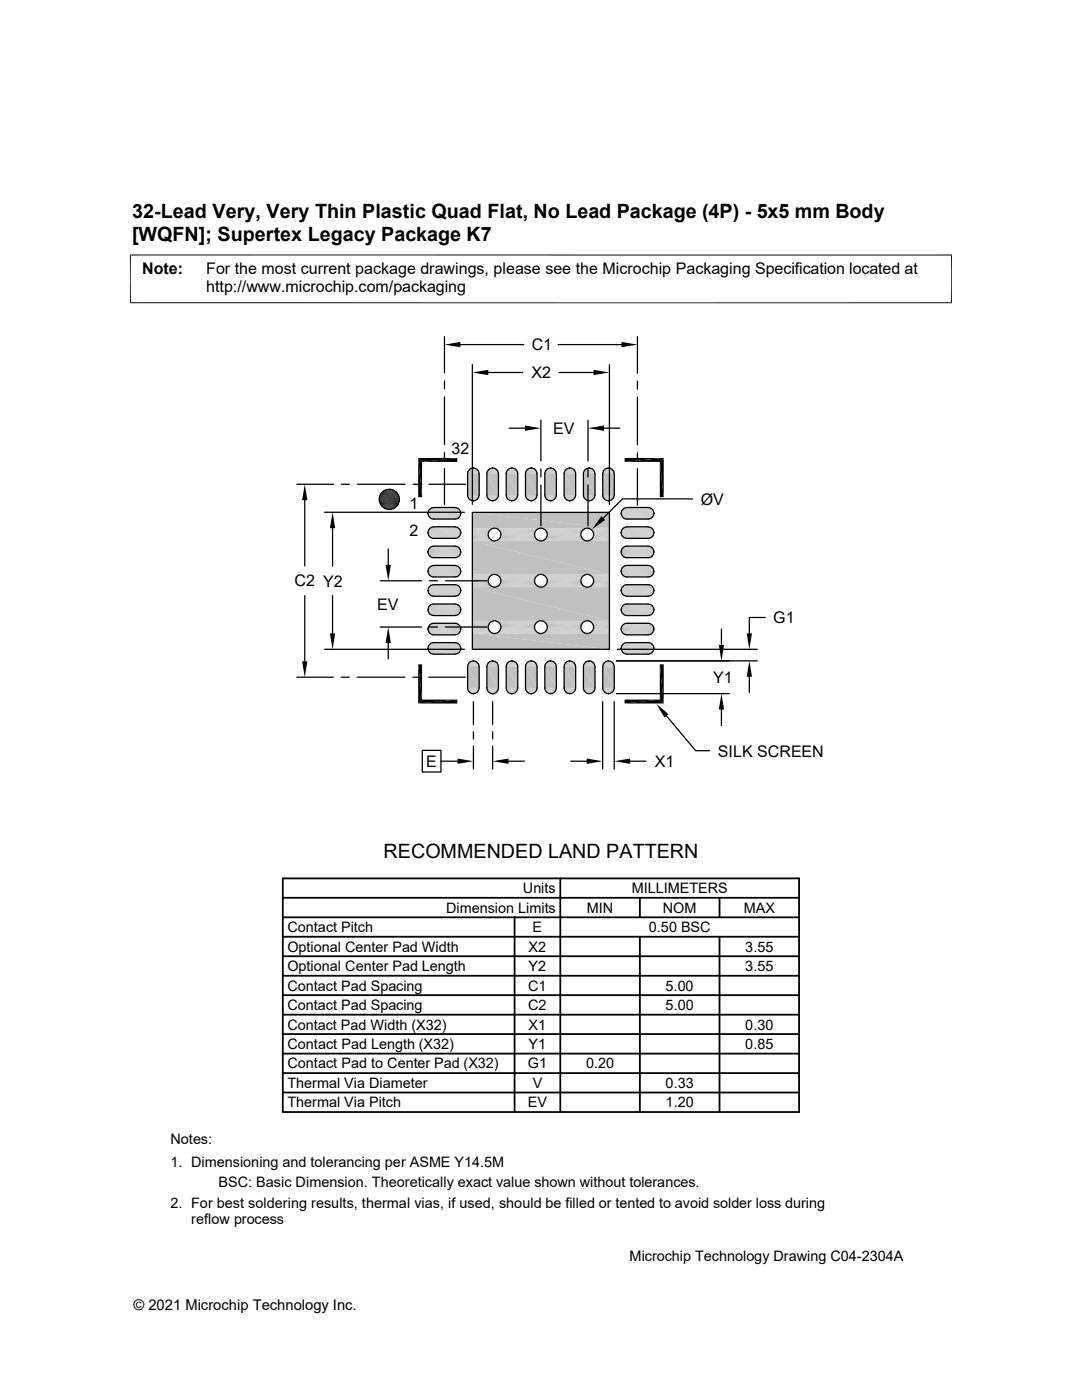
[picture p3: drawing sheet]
<svg xmlns="http://www.w3.org/2000/svg" width="216mm" height="279mm" viewBox="0 0 216 279" stroke-linecap="round" stroke-linejoin="round" font-family="sans-serif">
<g fill="#c0c0c0">
<path d="M94.3 93.4h.4z"/>
<path d="M98.1 93.4h.4z"/>
<path d="M102 93.4h.4z"/>
<path d="M105.8 93.4h.4z"/>
<path d="M109.7 93.4h.4z"/>
<path d="M113.5 93.4h.4z"/>
<path d="M117.4 93.4h.4z"/>
<path d="M121.2 93.4h.4z"/>
<path d="M121 93.5h.8z"/>
<path d="M121.2 93.4l.6 .1z"/>
<path d="M117.2 93.5h.8z"/>
<path d="M117.4 93.4l.6 .1z"/>
<path d="M113.3 93.5h.8z"/>
<path d="M113.5 93.4l.6 .1z"/>
<path d="M109.5 93.5h.8z"/>
<path d="M109.7 93.4l.6 .1z"/>
<path d="M105.6 93.5h.8z"/>
<path d="M105.8 93.4l.6 .1z"/>
<path d="M101.7 93.5h.9z"/>
<path d="M102 93.4l.6 .1z"/>
<path d="M97.9 93.5h.8z"/>
<path d="M98.1 93.4l.6 .1z"/>
<path d="M94 93.5h.8z"/>
<path d="M94.3 93.4l.5 .1z"/>
<path d="M120.8 93.6h1.2z"/>
<path d="M121 93.5l1 .1z"/>
<path d="M117 93.6h1.2z"/>
<path d="M117.2 93.5l1 .1z"/>
<path d="M113.1 93.6h1.2z"/>
<path d="M113.3 93.5l1 .1z"/>
<path d="M109.3 93.6h1.1z"/>
<path d="M109.5 93.5l.9 .1z"/>
<path d="M105.4 93.6h1.2z"/>
<path d="M105.6 93.5l1 .1z"/>
<path d="M101.6 93.6h1.1z"/>
<path d="M101.7 93.5l1 .1z"/>
<path d="M97.7 93.6h1.2z"/>
<path d="M97.9 93.5l1 .1z"/>
<path d="M93.9 93.6h1.1z"/>
<path d="M94 93.5l1 .1z"/>
<path d="M120.7 93.7l.1-.1 1.4 .1z"/>
<path d="M120.8 93.6l1.4 .1z"/>
<path d="M116.8 93.7l.2-.1 1.3 .1z"/>
<path d="M117 93.6l1.3 .1z"/>
<path d="M113 93.7l.1-.1 1.3 .1z"/>
<path d="M113.1 93.6l1.3 .1z"/>
<path d="M109.1 93.7l.2-.1 1.3 .1z"/>
<path d="M109.3 93.6l1.3 .1z"/>
<path d="M105.3 93.7l.1-.1 1.3 .1z"/>
<path d="M105.4 93.6l1.3 .1z"/>
<path d="M101.4 93.7l.2-.1 1.3 .1z"/>
<path d="M101.6 93.6l1.3 .1z"/>
<path d="M97.6 93.7l.1-.1 1.3 .1z"/>
<path d="M97.7 93.6l1.3 .1z"/>
<path d="M93.7 93.7l.2-.1 1.3 .1z"/>
<path d="M93.9 93.6l1.3 .1z"/>
<path d="M120.7 93.7l1.6 .1h-1.8z"/>
<path d="M120.7 93.7h1.5l.1 .1z"/>
<path d="M116.8 93.7l1.6 .1h-1.7z"/>
<path d="M116.8 93.7h1.5l.1 .1z"/>
<path d="M113 93.7l1.6 .1h-1.8z"/>
<path d="M113 93.7h1.4l.2 .1z"/>
<path d="M109.1 93.7l1.6 .1h-1.7z"/>
<path d="M109.1 93.7h1.5l.1 .1z"/>
<path d="M105.3 93.7l1.6 .1h-1.8z"/>
<path d="M105.3 93.7h1.4l.2 .1z"/>
<path d="M101.4 93.7l1.6 .1h-1.7z"/>
<path d="M101.4 93.7h1.5l.1 .1z"/>
<path d="M97.6 93.7l1.6 .1h-1.8z"/>
<path d="M97.6 93.7h1.4l.2 .1z"/>
<path d="M93.7 93.7l1.6 .1h-1.7z"/>
<path d="M93.7 93.7h1.5l.1 .1z"/>
</g>
<path d="M120.4 93.9h2" fill="none" stroke="#c0c0c0" stroke-width=".2"/>
<path d="M120.5 93.8h1.8l.1 .2z" fill="#c0c0c0"/>
<path d="M116.6 93.9h2" fill="none" stroke="#c0c0c0" stroke-width=".2"/>
<path d="M116.7 93.8h1.7l.2 .2z" fill="#c0c0c0"/>
<path d="M112.7 93.9h2" fill="none" stroke="#c0c0c0" stroke-width=".2"/>
<path d="M112.8 93.8h1.8l.1 .2z" fill="#c0c0c0"/>
<path d="M108.9 93.9h2" fill="none" stroke="#c0c0c0" stroke-width=".2"/>
<g fill="#c0c0c0">
<path d="M109 93.8h1.7l.2 .2z"/>
<path d="M105.1 93.8l1.9 .2h-2z"/>
<path d="M105.1 93.8h1.8l.1 .2z"/>
<path d="M101.3 93.8l1.8 .2h-1.9z"/>
<path d="M101.3 93.8h1.7l.1 .2z"/>
<path d="M97.4 93.8l1.9 .2h-2z"/>
<path d="M97.4 93.8h1.8l.1 .2z"/>
<path d="M93.6 93.8l1.8 .2h-1.9z"/>
<path d="M93.6 93.8h1.7l.1 .2z"/>
</g>
<g fill="none" stroke="#c0c0c0" stroke-width=".2">
<path d="M93.3 94.5h2.3M93.4 94.1h2.1M97.2 94.5h2.3M97.2 94.1h2.2M101 94.5h2.3M101.1 94.1h2.1M104.9 94.5h2.3M104.9 94.1h2.2M108.7 94.5h2.3M108.8 94.1h2.2M112.6 94.5h2.3M112.6 94.1h2.2"/>
<path d="M116.4 94.5h2.3M116.5 94.1h2.2M120.3 94.5h2.3M120.3 94.1h2.2"/>
</g>
<path d="M93.3 94.3h2.3M97.2 94.3h2.2M101 94.3h2.3M104.9 94.3h2.2M108.7 94.3h2.3M112.6 94.3h2.3M116.4 94.3h2.3M120.3 94.3h2.3" fill="none" stroke="#c0c0c0" stroke-width=".21"/>
<g fill="#c0c0c0">
<path d="M120.3 94.6l2.3 4.2h-2.3z"/>
<path d="M120.3 94.6h2.3v4.2z"/>
<path d="M116.4 94.6l2.3 4.2h-2.3z"/>
<path d="M116.4 94.6h2.3v4.2z"/>
<path d="M112.6 94.6l2.3 4.2h-2.3z"/>
<path d="M112.6 94.6h2.3v4.2z"/>
<path d="M108.7 94.6l2.3 4.2h-2.3z"/>
<path d="M108.7 94.6h2.3v4.2z"/>
<path d="M104.9 94.6l2.3 4.2h-2.3z"/>
<path d="M104.9 94.6h2.3v4.2z"/>
<path d="M101 94.6l2.3 4.2h-2.3z"/>
<path d="M101 94.6h2.3v4.2z"/>
<path d="M97.2 94.6l2.3 4.2h-2.3z"/>
<path d="M97.2 94.6h2.3v4.2z"/>
<path d="M93.3 94.6l2.3 4.2h-2.3z"/>
<path d="M93.3 94.6h2.3v4.2z"/>
</g>
<path d="M93.3 98.9h2.3M97.2 98.9h2.3M101 98.9h2.3M104.9 98.9h2.3M108.7 98.9h2.3M112.6 98.9h2.3M116.4 98.9h2.3M120.3 98.9h2.3" fill="none" stroke="#c0c0c0" stroke-width=".21"/>
<g fill="none" stroke="#c0c0c0" stroke-width=".2">
<path d="M93.3 99.1h2.3M93.4 99.3h2.1M97.2 99.1h2.2M97.2 99.3h2.2M101 99.1h2.3M101.1 99.3h2.1M104.9 99.1h2.2M104.9 99.3h2.2M108.7 99.1h2.3M108.8 99.3h2.2M112.6 99.1h2.3M112.6 99.3h2.2"/>
<path d="M116.4 99.1h2.3M116.5 99.3h2.2M120.3 99.1h2.3M120.3 99.3h2.2"/>
</g>
<path d="M120.4 99.4l1.9 .1h-1.8z" fill="#c0c0c0"/>
<path d="M120.4 99.4h2" fill="none" stroke="#c0c0c0" stroke-width=".2"/>
<path d="M116.6 99.4l1.8 .1h-1.7z" fill="#c0c0c0"/>
<path d="M116.6 99.4h2" fill="none" stroke="#c0c0c0" stroke-width=".2"/>
<path d="M112.7 99.4l1.9 .1h-1.8z" fill="#c0c0c0"/>
<path d="M112.7 99.4h2" fill="none" stroke="#c0c0c0" stroke-width=".2"/>
<path d="M108.9 99.4l1.8 .1h-1.7z" fill="#c0c0c0"/>
<path d="M108.9 99.4h2" fill="none" stroke="#c0c0c0" stroke-width=".2"/>
<g fill="#c0c0c0">
<path d="M105 99.4l1.9 .1h-1.8z"/>
<path d="M105 99.4h2l-.1 .1z"/>
<path d="M101.2 99.4l1.8 .1h-1.7z"/>
<path d="M101.2 99.4h1.9l-.1 .1z"/>
<path d="M97.3 99.4l1.9 .1h-1.8z"/>
<path d="M97.3 99.4h2l-.1 .1z"/>
<path d="M93.5 99.4l1.8 .1h-1.7z"/>
<path d="M93.5 99.4h1.9l-.1 .1z"/>
<path d="M120.5 99.5l1.7 .2h-1.5z"/>
<path d="M120.5 99.5h1.8l-.1 .2z"/>
<path d="M116.7 99.5l1.6 .2h-1.5z"/>
<path d="M116.7 99.5h1.7l-.1 .2z"/>
<path d="M112.8 99.5l1.6 .2h-1.4z"/>
<path d="M112.8 99.5h1.8l-.2 .2z"/>
<path d="M109 99.5l1.6 .2h-1.5z"/>
<path d="M109 99.5h1.7l-.1 .2z"/>
<path d="M105.1 99.5l1.6 .2h-1.4z"/>
<path d="M105.1 99.5h1.8l-.2 .2z"/>
<path d="M101.3 99.5l1.6 .2h-1.5z"/>
<path d="M101.3 99.5h1.7l-.1 .2z"/>
<path d="M97.4 99.5l1.6 .2h-1.4z"/>
<path d="M97.4 99.5h1.8l-.2 .2z"/>
<path d="M93.6 99.5l1.6 .2h-1.5z"/>
<path d="M93.6 99.5h1.7l-.1 .2z"/>
<path d="M120.7 99.7l1.3 .1z"/>
<path d="M120.7 99.7h1.5l-.2 .1z"/>
<path d="M116.8 99.7l1.4 .1z"/>
<path d="M116.8 99.7h1.5l-.1 .1z"/>
<path d="M113 99.7l1.3 .1z"/>
<path d="M113 99.7h1.4l-.1 .1z"/>
<path d="M109.1 99.7l1.3 .1z"/>
<path d="M109.1 99.7h1.5l-.2 .1z"/>
<path d="M105.3 99.7l1.3 .1z"/>
<path d="M105.3 99.7h1.4l-.1 .1z"/>
<path d="M101.4 99.7l1.3 .1z"/>
<path d="M101.4 99.7h1.5l-.2 .1z"/>
<path d="M97.6 99.7l1.3 .1z"/>
<path d="M97.6 99.7h1.4l-.1 .1z"/>
<path d="M93.7 99.7l1.3 .1z"/>
<path d="M93.7 99.7h1.5l-.2 .1z"/>
<path d="M120.8 99.8l1 .1z"/>
<path d="M120.8 99.8h1.2z"/>
<path d="M117 99.8l1 .1z"/>
<path d="M117 99.8h1.2z"/>
<path d="M113.1 99.8l1 .1z"/>
<path d="M113.1 99.8h1.2z"/>
<path d="M109.3 99.8l1 .1z"/>
<path d="M109.3 99.8h1.1z"/>
<path d="M105.4 99.8l1 .1z"/>
<path d="M105.4 99.8h1.2z"/>
<path d="M101.6 99.8l1 .1z"/>
<path d="M101.6 99.8h1.1z"/>
<path d="M97.7 99.8l1 .1z"/>
<path d="M97.7 99.8h1.2z"/>
<path d="M93.9 99.8l.9 .1z"/>
<path d="M93.9 99.8h1.1z"/>
<path d="M94.3 99.9h.4z"/>
<path d="M98.1 99.9h.4z"/>
<path d="M102 99.9h.4z"/>
<path d="M105.8 99.9h.4z"/>
<path d="M109.7 99.9h.4z"/>
<path d="M113.5 99.9h.4z"/>
<path d="M117.4 99.9h.4z"/>
<path d="M121.2 99.9h.4z"/>
<path d="M121 99.9h.6z"/>
<path d="M121 99.9h.8z"/>
<path d="M117.2 99.9h.6z"/>
<path d="M117.2 99.9h.8z"/>
<path d="M113.3 99.9h.6z"/>
<path d="M113.3 99.9h.8z"/>
<path d="M109.5 99.9h.6z"/>
<path d="M109.5 99.9h.8z"/>
<path d="M105.6 99.9h.6z"/>
<path d="M105.6 99.9h.8z"/>
<path d="M101.7 99.9h.7z"/>
<path d="M101.7 99.9h.9z"/>
<path d="M97.9 99.9h.6z"/>
<path d="M97.9 99.9h.8z"/>
<path d="M94 99.9h.7z"/>
<path d="M94 99.9h.8z"/>
</g>
<g fill="none" stroke="#c0c0c0" stroke-width=".2">
<path d="M85.4 102.5h6.5M85.4 106.4h6.5M85.4 110.2h6.5M85.4 114.1h6.5M85.4 117.7h6.5M85.4 102.1h6.5M85.4 106h6.5M85.4 109.8h6.5M85.4 113.7h6.5M85.4 117.5h6.5M85.4 106.6h6.5M85.4 110.4h6.5"/>
<path d="M85.4 114.3h6.5M85.4 118.1h6.5M85.5 102.9h6.4M85.5 106.8h6.4M85.5 110.6h6.4M85.5 114.5h6.4M85.5 118.3h6.4M85.5 102h6.4M85.5 105.8h6.4M85.5 109.7h6.4M85.5 113.5h6.4M85.5 117.4h6.4"/>
<path d="M85.6 103.1h6.2M85.6 107h6.2M85.6 110.8h6.2M85.6 114.7h6.2M85.6 118.5h6.2M85.6 101.8h6.2M85.6 105.6h6.2M85.6 109.5h6.2M85.6 113.3h6.2M85.6 117.2h6.2M85.7 101.6h6M85.7 105.5h6"/>
<path d="M85.7 109.3h6M85.7 113.2h6M85.7 117h6M85.7 103.3h6M85.7 107.1h6M85.7 111h6M85.7 114.8h6M85.7 118.7h6M85.8 101.5h5.7M85.8 105.4h5.7M85.8 109.2h5.7M85.8 113.1h5.7"/>
<path d="M85.8 116.9h5.7M85.8 103.4h5.7M85.8 107.2h5.7M85.8 111.1h5.7M85.8 114.9h5.7M85.8 118.8h5.7M86 101.4h5.4M86 105.3h5.4M86 109.1h5.4M86 112.9h5.4M86 116.8h5.4M86 103.5h5.4"/>
<path d="M86 107.3h5.4M86 111.2h5.4M86 115h5.4M86 118.9h5.4M86.1 103.6h5.1M86.1 107.4h5.1M86.1 111.3h5.1M86.1 115.1h5.1M86.1 119h5.1M86.1 101.3h5.1M86.1 105.2h5.1M86.1 109h5.1"/>
<path d="M86.1 112.9h5.1M86.1 116.7h5.1M86.4 109h4.6M86.4 112.9h4.6M86.4 116.7h4.6M86.4 103.6h4.6M86.4 107.4h4.6M86.4 111.3h4.6M86.4 115.1h4.6M123.9 117.7h6.6M123.9 102.5h6.6M123.9 106.4h6.6"/>
<path d="M123.9 110.2h6.6M123.9 114.1h6.6M124 106.6h6.5M124 110.4h6.5M124 114.3h6.5M124 118.1h6.5M124 102.1h6.5M124 106h6.5M124 109.8h6.5M124 113.7h6.5M124 117.5h6.5M124 102h6.4"/>
<path d="M124 105.8h6.4M124 109.7h6.4M124 113.5h6.4M124 117.4h6.4M124 102.9h6.4M124 106.8h6.4M124 110.6h6.4M124 114.5h6.4M124 118.3h6.4M124.1 101.8h6.2M124.1 105.6h6.2M124.1 109.5h6.2"/>
<path d="M124.1 113.3h6.2M124.1 117.2h6.2M124.1 103.1h6.2M124.1 107h6.2M124.1 110.8h6.2M124.1 114.7h6.2M124.1 118.5h6.2M124.2 103.3h6M124.2 107.1h6M124.2 111h6M124.2 114.8h6M124.2 118.7h6"/>
<path d="M124.2 101.6h6M124.2 105.5h6M124.2 109.3h6M124.2 113.2h6M124.2 117h6M124.4 103.4h5.7M124.4 107.2h5.7M124.4 111.1h5.7M124.4 114.9h5.7M124.4 118.8h5.7M124.4 101.5h5.7M124.4 105.4h5.7"/>
<path d="M124.4 109.2h5.7M124.4 113.1h5.7M124.4 116.9h5.7M124.5 101.4h5.4M124.5 105.3h5.4M124.5 109.1h5.4M124.5 112.9h5.4M124.5 116.8h5.4M124.5 103.5h5.4M124.5 107.3h5.4M124.5 111.2h5.4M124.5 115h5.4"/>
<path d="M124.5 118.9h5.4M124.7 103.6h5M124.7 107.4h5M124.7 111.3h5M124.7 115.1h5M124.7 119h5M124.7 101.3h5M124.7 105.2h5M124.7 109h5M124.7 112.9h5M124.7 116.7h5M124.9 103.6h4.6"/>
<path d="M124.9 107.4h4.6M124.9 111.3h4.6M124.9 115.1h4.6M124.9 109h4.6M124.9 112.9h4.6M124.9 116.7h4.6M85.4 121.6h6.5M85.4 125.4h6.5M85.4 129.3h6.5M85.4 121.4h6.5M85.4 125.3h6.5M85.4 122h6.5"/>
<path d="M85.4 125.8h6.5M85.4 129.7h6.5M85.5 122.2h6.4M85.5 126h6.4M85.5 129.9h6.4M85.5 121.2h6.4M85.5 125.1h6.4M85.5 128.9h6.4M85.6 122.4h6.2M85.6 126.2h6.2M85.6 130h6.2M85.6 121h6.2"/>
<path d="M85.6 124.9h6.2M85.6 128.7h6.2M85.7 120.9h6M85.7 124.7h6M85.7 128.6h6M85.7 122.5h6M85.7 126.4h6M85.7 130.2h6M85.8 120.8h5.7M85.8 124.6h5.7M85.8 128.4h5.7M85.8 122.6h5.7"/>
<path d="M85.8 126.5h5.7M85.8 130.3h5.7M86 120.7h5.4M86 124.5h5.4M86 128.4h5.4M86 122.7h5.4M86 126.6h5.4M86 130.4h5.4M86.1 122.8h5.1M86.1 126.7h5.1M86.1 130.5h5.1M86.1 120.6h5.1"/>
<path d="M86.1 124.4h5.1M86.1 128.3h5.1M86.4 128.2h4.6M86.4 122.8h4.6M86.4 126.7h4.6M86.4 130.5h4.6M123.9 121.6h6.6M123.9 125.4h6.6M123.9 129.3h6.6M124 122h6.5M124 125.8h6.5M124 129.7h6.5"/>
<path d="M124 121.4h6.5M124 125.3h6.5M124 121.2h6.4M124 125.1h6.4M124 128.9h6.4M124 122.2h6.4M124 126h6.4M124 129.9h6.4M124.1 121h6.2M124.1 124.9h6.2M124.1 128.7h6.2M124.1 122.4h6.2"/>
<path d="M124.1 126.2h6.2M124.1 130h6.2M124.2 122.5h6M124.2 126.4h6M124.2 130.2h6M124.2 120.9h6M124.2 124.7h6M124.2 128.6h6M124.4 122.6h5.7M124.4 126.5h5.7M124.4 130.3h5.7M124.4 120.8h5.7"/>
<path d="M124.4 124.6h5.7M124.4 128.4h5.7M124.5 120.7h5.4M124.5 124.5h5.4M124.5 128.4h5.4M124.5 122.7h5.4M124.5 126.6h5.4M124.5 130.4h5.4M124.7 122.8h5M124.7 126.7h5M124.7 130.5h5M124.7 120.6h5"/>
<path d="M124.7 124.4h5M124.7 128.3h5M124.9 122.8h4.6M124.9 126.7h4.6M124.9 130.5h4.6M124.9 128.2h4.6"/>
</g>
<g fill="none" stroke="#c0c0c0" stroke-width=".21">
<path d="M85.4 117.9h6.5M85.4 102.3h6.5M85.4 106.2h6.5M85.4 110h6.5M85.4 113.9h6.5M85.4 102.7h6.5M123.9 102.3h6.6M123.9 106.2h6.6M123.9 110h6.6M123.9 113.9h6.6M123.9 117.9h6.6M124 102.7h6.5"/>
<path d="M85.4 121.8h6.5M85.4 125.6h6.5M85.4 129.5h6.5M85.4 129.1h6.5M123.9 121.8h6.6M123.9 125.6h6.6M123.9 129.5h6.6M124 129.1h6.5"/>
</g>
<g fill="#c0c0c0">
<path d="M94.3 131.9h.4z"/>
<path d="M98.1 131.9h.4z"/>
<path d="M102 131.9h.4z"/>
<path d="M105.8 131.9h.4z"/>
<path d="M109.7 131.9h.4z"/>
<path d="M113.5 131.9h.4z"/>
<path d="M117.4 131.9h.4z"/>
<path d="M121.2 131.9h.4z"/>
<path d="M121 132h.8z"/>
<path d="M121.2 131.9l.6 .1z"/>
<path d="M117.2 132h.8z"/>
<path d="M117.4 131.9l.6 .1z"/>
<path d="M113.3 132h.8z"/>
<path d="M113.5 131.9l.6 .1z"/>
<path d="M109.5 132h.8z"/>
<path d="M109.7 131.9l.6 .1z"/>
<path d="M105.6 132h.8z"/>
<path d="M105.8 131.9l.6 .1z"/>
<path d="M101.7 132h.9z"/>
<path d="M102 131.9l.6 .1z"/>
<path d="M97.9 132h.8z"/>
<path d="M98.1 131.9l.6 .1z"/>
<path d="M94 132h.8z"/>
<path d="M94.3 131.9l.5 .1z"/>
<path d="M120.8 132.1h1.2z"/>
<path d="M121 132l1 .1z"/>
<path d="M117 132.1h1.2z"/>
<path d="M117.2 132l1 .1z"/>
<path d="M113.1 132.1h1.2z"/>
<path d="M113.3 132l1 .1z"/>
<path d="M109.3 132.1h1.1z"/>
<path d="M109.5 132l.9 .1z"/>
<path d="M105.4 132.1h1.2z"/>
<path d="M105.6 132l1 .1z"/>
<path d="M101.6 132.1h1.1z"/>
<path d="M101.7 132l1 .1z"/>
<path d="M97.7 132.1h1.2z"/>
<path d="M97.9 132l1 .1z"/>
<path d="M93.9 132.1h1.1z"/>
<path d="M94 132l1 .1z"/>
<path d="M120.7 132.2l.1-.1 1.4 .1z"/>
<path d="M120.8 132.1l1.4 .1z"/>
<path d="M116.8 132.2l.2-.1 1.3 .1z"/>
<path d="M117 132.1l1.3 .1z"/>
<path d="M113 132.2l.1-.1 1.3 .1z"/>
<path d="M113.1 132.1l1.3 .1z"/>
<path d="M109.1 132.2l.2-.1 1.3 .1z"/>
<path d="M109.3 132.1l1.3 .1z"/>
<path d="M105.3 132.2l.1-.1 1.3 .1z"/>
<path d="M105.4 132.1l1.3 .1z"/>
<path d="M101.4 132.2l.2-.1 1.3 .1z"/>
<path d="M101.6 132.1l1.3 .1z"/>
<path d="M97.6 132.2l.1-.1 1.3 .1z"/>
<path d="M97.7 132.1l1.3 .1z"/>
<path d="M93.7 132.2l.2-.1 1.3 .1z"/>
<path d="M93.9 132.1l1.3 .1z"/>
<path d="M120.7 132.2l1.6 .1h-1.8z"/>
<path d="M120.7 132.2h1.5l.1 .1z"/>
<path d="M116.8 132.2l1.6 .1h-1.7z"/>
<path d="M116.8 132.2h1.5l.1 .1z"/>
<path d="M113 132.2l1.6 .1h-1.8z"/>
<path d="M113 132.2h1.4l.2 .1z"/>
<path d="M109.1 132.2l1.6 .1h-1.7z"/>
<path d="M109.1 132.2h1.5l.1 .1z"/>
<path d="M105.3 132.2l1.6 .1h-1.8z"/>
<path d="M105.3 132.2h1.4l.2 .1z"/>
<path d="M101.4 132.2l1.6 .1h-1.7z"/>
<path d="M101.4 132.2h1.5l.1 .1z"/>
<path d="M97.6 132.2l1.6 .1h-1.8z"/>
<path d="M97.6 132.2h1.4l.2 .1z"/>
<path d="M93.7 132.2l1.6 .1h-1.7z"/>
<path d="M93.7 132.2h1.5l.1 .1z"/>
</g>
<path d="M120.4 132.4h2" fill="none" stroke="#c0c0c0" stroke-width=".2"/>
<path d="M120.5 132.3h1.8l.1 .2z" fill="#c0c0c0"/>
<path d="M116.6 132.4h2" fill="none" stroke="#c0c0c0" stroke-width=".2"/>
<path d="M116.7 132.3h1.7l.2 .2z" fill="#c0c0c0"/>
<path d="M112.7 132.4h2" fill="none" stroke="#c0c0c0" stroke-width=".2"/>
<path d="M112.8 132.3h1.8l.1 .2z" fill="#c0c0c0"/>
<path d="M108.9 132.4h2" fill="none" stroke="#c0c0c0" stroke-width=".2"/>
<g fill="#c0c0c0">
<path d="M109 132.3h1.7l.2 .2z"/>
<path d="M105.1 132.3l1.9 .2h-2z"/>
<path d="M105.1 132.3h1.8l.1 .2z"/>
<path d="M101.3 132.3l1.8 .2h-1.9z"/>
<path d="M101.3 132.3h1.7l.1 .2z"/>
<path d="M97.4 132.3l1.9 .2h-2z"/>
<path d="M97.4 132.3h1.8l.1 .2z"/>
<path d="M93.6 132.3l1.8 .2h-1.9z"/>
<path d="M93.6 132.3h1.7l.1 .2z"/>
</g>
<g fill="none" stroke="#c0c0c0" stroke-width=".2">
<path d="M93.3 132.7h2.3M93.4 132.6h2.1M97.2 132.7h2.2M97.2 132.6h2.2M101 132.7h2.3M101.1 132.6h2.1M104.9 132.7h2.2M104.9 132.6h2.2M108.7 132.7h2.3M108.8 132.6h2.2M112.6 132.7h2.3M112.6 132.6h2.2"/>
<path d="M116.4 132.7h2.3M116.5 132.6h2.2M120.3 132.7h2.3M120.3 132.6h2.2"/>
</g>
<path d="M93.3 132.9h2.3M97.2 132.9h2.3M101 132.9h2.3M104.9 132.9h2.3M108.7 132.9h2.3M112.6 132.9h2.3M116.4 132.9h2.3M120.3 132.9h2.3" fill="none" stroke="#c0c0c0" stroke-width=".21"/>
<g fill="#c0c0c0">
<path d="M120.3 133.1l2.3 4.2h-2.3z"/>
<path d="M120.3 133.1h2.3v4.2z"/>
<path d="M116.4 133.1l2.3 4.2h-2.3z"/>
<path d="M116.4 133.1h2.3v4.2z"/>
<path d="M112.6 133.1l2.3 4.2h-2.3z"/>
<path d="M112.6 133.1h2.3v4.2z"/>
<path d="M108.7 133.1l2.3 4.2h-2.3z"/>
<path d="M108.7 133.1h2.3v4.2z"/>
<path d="M104.9 133.1l2.3 4.2h-2.3z"/>
<path d="M104.9 133.1h2.3v4.2z"/>
<path d="M101 133.1l2.3 4.2h-2.3z"/>
<path d="M101 133.1h2.3v4.2z"/>
<path d="M97.2 133.1l2.3 4.2h-2.3z"/>
<path d="M97.2 133.1h2.3v4.2z"/>
<path d="M93.3 133.1l2.3 4.2h-2.3z"/>
<path d="M93.3 133.1h2.3v4.2z"/>
</g>
<g fill="none" stroke="#c0c0c0" stroke-width=".2">
<path d="M93.3 137.4h2.3M93.4 137.8h2.1M97.2 137.4h2.3M97.2 137.8h2.2M101 137.4h2.3M101.1 137.8h2.1M104.9 137.4h2.3M104.9 137.8h2.2M108.7 137.4h2.3M108.8 137.8h2.2M112.6 137.4h2.3M112.6 137.8h2.2"/>
<path d="M116.4 137.4h2.3M116.5 137.8h2.2M120.3 137.4h2.3M120.3 137.8h2.2"/>
</g>
<path d="M93.3 137.6h2.3M97.2 137.6h2.2M101 137.6h2.3M104.9 137.6h2.2M108.7 137.6h2.3M112.6 137.6h2.3M116.4 137.6h2.3M120.3 137.6h2.3" fill="none" stroke="#c0c0c0" stroke-width=".21"/>
<path d="M120.4 137.9l1.9 .1h-1.8z" fill="#c0c0c0"/>
<path d="M120.4 137.9h2" fill="none" stroke="#c0c0c0" stroke-width=".2"/>
<path d="M116.6 137.9l1.8 .1h-1.7z" fill="#c0c0c0"/>
<path d="M116.6 137.9h2" fill="none" stroke="#c0c0c0" stroke-width=".2"/>
<path d="M112.7 137.9l1.9 .1h-1.8z" fill="#c0c0c0"/>
<path d="M112.7 137.9h2" fill="none" stroke="#c0c0c0" stroke-width=".2"/>
<path d="M108.9 137.9l1.8 .1h-1.7z" fill="#c0c0c0"/>
<path d="M108.9 137.9h2" fill="none" stroke="#c0c0c0" stroke-width=".2"/>
<g fill="#c0c0c0">
<path d="M105 137.9l1.9 .1h-1.8z"/>
<path d="M105 137.9h2l-.1 .1z"/>
<path d="M101.2 137.9l1.8 .1h-1.7z"/>
<path d="M101.2 137.9h1.9l-.1 .1z"/>
<path d="M97.3 137.9l1.9 .1h-1.8z"/>
<path d="M97.3 137.9h2l-.1 .1z"/>
<path d="M93.5 137.9l1.8 .1h-1.7z"/>
<path d="M93.5 137.9h1.9l-.1 .1z"/>
<path d="M120.5 138l1.7 .2h-1.5z"/>
<path d="M120.5 138h1.8l-.1 .2z"/>
<path d="M116.7 138l1.6 .2h-1.5z"/>
<path d="M116.7 138h1.7l-.1 .2z"/>
<path d="M112.8 138l1.6 .2h-1.4z"/>
<path d="M112.8 138h1.8l-.2 .2z"/>
<path d="M109 138l1.6 .2h-1.5z"/>
<path d="M109 138h1.7l-.1 .2z"/>
<path d="M105.1 138l1.6 .2h-1.4z"/>
<path d="M105.1 138h1.8l-.2 .2z"/>
<path d="M101.3 138l1.6 .2h-1.5z"/>
<path d="M101.3 138h1.7l-.1 .2z"/>
<path d="M97.4 138l1.6 .2h-1.4z"/>
<path d="M97.4 138h1.8l-.2 .2z"/>
<path d="M93.6 138l1.6 .2h-1.5z"/>
<path d="M93.6 138h1.7l-.1 .2z"/>
<path d="M120.7 138.2l1.3 .1z"/>
<path d="M120.7 138.2h1.5l-.2 .1z"/>
<path d="M116.8 138.2l1.4 .1z"/>
<path d="M116.8 138.2h1.5l-.1 .1z"/>
<path d="M113 138.2l1.3 .1z"/>
<path d="M113 138.2h1.4l-.1 .1z"/>
<path d="M109.1 138.2l1.3 .1z"/>
<path d="M109.1 138.2h1.5l-.2 .1z"/>
<path d="M105.3 138.2l1.3 .1z"/>
<path d="M105.3 138.2h1.4l-.1 .1z"/>
<path d="M101.4 138.2l1.3 .1z"/>
<path d="M101.4 138.2h1.5l-.2 .1z"/>
<path d="M97.6 138.2l1.3 .1z"/>
<path d="M97.6 138.2h1.4l-.1 .1z"/>
<path d="M93.7 138.2l1.3 .1z"/>
<path d="M93.7 138.2h1.5l-.2 .1z"/>
<path d="M120.8 138.3l1 .1z"/>
<path d="M120.8 138.3h1.2z"/>
<path d="M117 138.3l1 .1z"/>
<path d="M117 138.3h1.2z"/>
<path d="M113.1 138.3l1 .1z"/>
<path d="M113.1 138.3h1.2z"/>
<path d="M109.3 138.3l1 .1z"/>
<path d="M109.3 138.3h1.1z"/>
<path d="M105.4 138.3l1 .1z"/>
<path d="M105.4 138.3h1.2z"/>
<path d="M101.6 138.3l1 .1z"/>
<path d="M101.6 138.3h1.1z"/>
<path d="M97.7 138.3l1 .1z"/>
<path d="M97.7 138.3h1.2z"/>
<path d="M93.9 138.3l.9 .1z"/>
<path d="M93.9 138.3h1.1z"/>
<path d="M94.3 138.4h.4z"/>
<path d="M98.1 138.4h.4z"/>
<path d="M102 138.4h.4z"/>
<path d="M105.8 138.4h.4z"/>
<path d="M109.7 138.4h.4z"/>
<path d="M113.5 138.4h.4z"/>
<path d="M117.4 138.4h.4z"/>
<path d="M121.2 138.4h.4z"/>
<path d="M121 138.4h.6z"/>
<path d="M121 138.4h.8z"/>
<path d="M117.2 138.4h.6z"/>
<path d="M117.2 138.4h.8z"/>
<path d="M113.3 138.4h.6z"/>
<path d="M113.3 138.4h.8z"/>
<path d="M109.5 138.4h.6z"/>
<path d="M109.5 138.4h.8z"/>
<path d="M105.6 138.4h.6z"/>
<path d="M105.6 138.4h.8z"/>
<path d="M101.7 138.4h.7z"/>
<path d="M101.7 138.4h.9z"/>
<path d="M97.9 138.4h.6z"/>
<path d="M97.9 138.4h.8z"/>
<path d="M94 138.4h.7z"/>
<path d="M94 138.4h.8z"/>
<path d="M94.3 102.3l27.3 3.1h-27.3z"/>
<path d="M94.3 102.3h27.3v3.1z"/>
</g>
<g fill="none" stroke="#c0c0c0" stroke-width=".2">
<path d="M94.3 105.4h4.3M94.3 105.5h4M94.3 105.6h3.8M94.3 105.7h3.6M94.3 105.9h3.4M94.3 107.4h3.4M94.3 107.6h3.6M94.3 107.8h3.8M94.3 107.9h4M94.3 107.9h4.3M98.8 105.4h9M98.8 107.9h9"/>
<path d="M99 105.5h8.6M99 107.9h8.6M99.3 105.6h8.1M99.3 107.8h8.1M99.5 105.7h7.7M99.5 107.6h7.7M99.6 107.4h7.4M99.6 105.9h7.4M108.1 105.4h9M108.1 107.9h9M108.3 105.5h8.5M108.3 107.9h8.5"/>
<path d="M108.5 105.6h8.1M108.5 107.8h8.1M108.7 105.7h7.7M108.7 107.6h7.7M108.9 107.4h7.3M108.9 105.9h7.3M117.3 105.4h4.3M117.3 107.9h4.3M117.5 105.5h4.1M117.5 107.9h4.1M117.8 105.6h3.8M117.8 107.8h3.8"/>
<path d="M117.9 107.6h3.7M117.9 105.7h3.7M118.1 105.9h3.5M118.1 107.4h3.5"/>
</g>
<path d="M94.3 106.1h3.3M94.3 107.3h3.3M99.8 107.3h7M99.8 106.1h7M109 107.3h7.1M109 106.1h7.1M118.3 107.3h3.3M118.3 106.1h3.3" fill="none" stroke="#c0c0c0" stroke-width=".21"/>
<g fill="none" stroke="#c0c0c0" stroke-width=".23">
<path d="M94.3 106.3h3.2M94.3 106.6h3.1M94.3 106.8h3.1M94.3 107h3.2M99.9 106.3h6.8M99.9 107h6.8M99.9 106.8h6.8M99.9 106.6h6.8M109.1 106.3h6.9M109.1 107h6.9M109.2 106.8h6.7M109.2 106.6h6.7"/>
<path d="M118.4 106.3h3.2M118.4 107h3.2M118.4 106.8h3.2M118.4 106.6h3.2"/>
</g>
<g fill="#c0c0c0">
<path d="M94.3 107.9l27.3 6.8h-27.3z"/>
<path d="M94.3 107.9h27.3v6.8z"/>
</g>
<g fill="none" stroke="#c0c0c0" stroke-width=".2">
<path d="M94.3 114.7h4.3M94.3 114.7h4M94.3 114.9h3.8M94.3 115h3.6M94.3 115.2h3.4M94.3 116.7h3.4M94.3 116.9h3.6M94.3 117h3.8M94.3 117.1h4M94.3 117.2h4.3M98.8 114.7h9M98.8 117.2h9"/>
<path d="M99 114.7h8.6M99 117.1h8.6M99.3 114.9h8.1M99.3 117h8.1M99.5 115h7.7M99.5 116.9h7.7M99.6 116.7h7.4M99.6 115.2h7.4M108.1 114.7h9M108.1 117.2h9M108.3 114.7h8.5M108.3 117.1h8.5"/>
<path d="M108.5 114.9h8.1M108.5 117h8.1M108.7 115h7.7M108.7 116.9h7.7M108.9 116.7h7.3M108.9 115.2h7.3M117.3 114.7h4.3M117.3 117.2h4.3M117.5 114.7h4.1M117.5 117.1h4.1M117.8 114.9h3.8M117.8 117h3.8"/>
<path d="M117.9 116.9h3.7M117.9 115h3.7M118.1 115.2h3.5M118.1 116.7h3.5"/>
</g>
<g fill="none" stroke="#c0c0c0" stroke-width=".21">
<path d="M94.3 115.4h3.3M94.3 115.6h3.2M94.3 116.3h3.2M94.3 116.5h3.3M99.8 116.5h7M99.8 115.4h7M99.9 115.6h6.8M99.9 116.3h6.8M109 116.5h7.1M109 115.4h7.1M109.1 115.6h6.9M109.1 116.3h6.9"/>
<path d="M118.3 116.5h3.3M118.3 115.4h3.3M118.4 115.6h3.2M118.4 116.3h3.2"/>
</g>
<path d="M94.3 115.8h3.1M99.9 115.8h6.8M109.2 115.8h6.7M118.4 115.8h3.2" fill="none" stroke="#c0c0c0" stroke-width=".23"/>
<path d="M94.3 116h3.1M99.9 116h6.8M109.2 116h6.7M118.4 116h3.2" fill="none" stroke="#c0c0c0" stroke-width=".25"/>
<g fill="#c0c0c0">
<path d="M94.3 117.2l27.3 6.7h-27.3z"/>
<path d="M94.3 117.2h27.3v6.7z"/>
</g>
<g fill="none" stroke="#c0c0c0" stroke-width=".2">
<path d="M94.3 123.9h4.3M94.3 124h4M94.3 124.1h3.8M94.3 124.2h3.6M94.3 124.4h3.4M94.3 125.9h3.4M94.3 126.1h3.6M94.3 126.2h3.8M94.3 126.3h4M94.3 126.4h4.3M98.8 123.9h9M98.8 126.4h9"/>
<path d="M99 124h8.6M99 126.3h8.6M99.3 124.1h8.1M99.3 126.2h8.1M99.5 124.2h7.7M99.5 126.1h7.7M99.6 125.9h7.4M99.6 124.4h7.4M108.1 123.9h9M108.1 126.4h9M108.3 124h8.5M108.3 126.3h8.5"/>
<path d="M108.5 124.1h8.1M108.5 126.2h8.1M108.7 124.2h7.7M108.7 126.1h7.7M108.9 125.9h7.3M108.9 124.4h7.3M117.3 123.9h4.3M117.3 126.4h4.3M117.5 124h4.1M117.5 126.3h4.1M117.8 124.1h3.8M117.8 126.2h3.8"/>
<path d="M117.9 126.1h3.7M117.9 124.2h3.7M118.1 124.4h3.5M118.1 125.9h3.5"/>
</g>
<path d="M94.3 124.6h3.3M94.3 125.7h3.3M99.8 125.7h7M99.8 124.6h7M109 125.7h7.1M109 124.6h7.1M118.3 125.7h3.3M118.3 124.6h3.3" fill="none" stroke="#c0c0c0" stroke-width=".21"/>
<g fill="none" stroke="#c0c0c0" stroke-width=".23">
<path d="M94.3 124.8h3.2M94.3 125h3.1M94.3 125.3h3.1M94.3 125.5h3.2M99.9 124.8h6.8M99.9 125.5h6.8M99.9 125.3h6.8M99.9 125h6.8M109.1 124.8h6.9M109.1 125.5h6.9M109.2 125.3h6.7M109.2 125h6.7"/>
<path d="M118.4 124.8h3.2M118.4 125.5h3.2M118.4 125.3h3.2M118.4 125h3.2"/>
</g>
<g fill="#c0c0c0">
<path d="M94.3 126.4l27.3 3.2h-27.3z"/>
<path d="M94.3 126.4h27.3v3.2z"/>
</g>
<g fill="none" stroke="#000" stroke-width=".25">
<path d="M88.7 67.2v7.2M88.7 76v1.6M88.7 79.2v9.5M91.9 68.8h12.6M94.3 72.7v27.9M97.4 74.3h6.9M111.4 68.8h12.6M111.6 74.3h6.8M121.6 72.7v27.9M127.2 67.2v7.3M127.2 76.1v1.6M127.2 79.2v9.6"/>
<path d="M59.2 96.6h7.3M60.8 99.8v13.1M68.1 96.6h1.6M71.3 96.6h9.5M82.4 96.6h1.6M85.6 96.6h7.3M88.7 90.3v1.6M88.7 93.5v7.2M94.4 93.4a1.16 1.16 0 0 1 1.2 1.2M94.4 93.4a1.16 1.16 0 0 0-1.1 1.2v4.2a1.14 1.14 0 0 0 1.1 1.1 1.14 1.14 0 0 0 1.2-1.1M94.4 99.9h.1M94.4 93.4h.1"/>
<path d="M95.6 94.6v4.2M98.3 93.4a1.16 1.16 0 0 1 1.1 1.2M98.3 93.4a1.16 1.16 0 0 0-1.1 1.2v4.2a1.14 1.14 0 0 0 1.1 1.1 1.14 1.14 0 0 0 1.1-1.1M98.3 99.9h.1M98.3 93.4h.1M99.5 94.6v4.2M101.3 93.7a1.14 1.14 0 0 1 1.3-.2 1.14 1.14 0 0 1 .7 1.1v4.2a1.15 1.15 0 0 1-1.1 1.1 1.15 1.15 0 0 1-1.2-1.1v-4.2zM101.6 85.4h3.2M102.2 99.9h.1M102.2 93.4h.1M105.2 93.7a1.14 1.14 0 0 1 1.2-.2 1.14 1.14 0 0 1 .7 1.1l.1 4.2a1.15 1.15 0 0 1-1.2 1.1 1.15 1.15 0 0 1-1.1-1.1v-4.2zM106 99.9h.1"/>
<path d="M106 93.4h.1M107.9 83.9v8.1M107.9 93.6v1.6M107.9 96.8v8.1M109.9 93.4a1.16 1.16 0 0 0-1.2 1.2v4.2a1.14 1.14 0 0 0 1.2 1.1 1.14 1.14 0 0 0 1.1-1.1M109.9 99.9h.1M109.9 93.4h.1M109.9 93.4a1.16 1.16 0 0 1 1.1 1.2M111 94.6v4.2M113.7 93.4a1.16 1.16 0 0 1 1.2 1.2M113.7 93.4a1.16 1.16 0 0 0-1.1 1.2v4.2a1.14 1.14 0 0 0 1.1 1.1 1.14 1.14 0 0 0 1.2-1.1M113.7 99.9h.1"/>
<path d="M113.7 93.4h.1M114.9 94.6v4.2M116.8 93.7a1.14 1.14 0 0 1 1.2-.2 1.14 1.14 0 0 1 .7 1.1v4.2a1.15 1.15 0 0 1-1.1 1.1 1.15 1.15 0 0 1-1.2-1.1v-4.2zM117.3 83.9v8.1M117.3 93.6v1.6M117.3 96.8v8.1M117.6 99.9h.1M117.6 93.4h.1M120.5 85.4h3.2M120.6 93.7a1.14 1.14 0 0 1 1.3-.2 1.14 1.14 0 0 1 .7 1.1v4.2a1.15 1.15 0 0 1-1.2 1.1 1.15 1.15 0 0 1-1.1-1.1v-4.2zM121.4 99.9h.1M121.4 93.4h.1"/>
<path d="M127.2 90.4v1.5M127.2 93.5v7.3M138.2 99.6h-14l-3.8 3.8M60.8 118.9v13.1M64.8 102.2h27.9M66.4 105.4v7.6M66.4 118.8v7.6M75.9 115.9h8.2M77.5 109.6v3.1M85.4 117.8h.1M85.4 114h.1M85.4 110.2h.1"/>
<path d="M85.4 106.3h.1M85.4 102.4h.1M85.4 106.3a1.16 1.16 0 0 1 1.2-1.1l4.2-.1a1.19 1.19 0 0 1 1.1 1.2M85.4 117.8a1.19 1.19 0 0 0 1.2 1.2h4.2a1.16 1.16 0 0 0 1.1-1.2M85.4 110.2a1.16 1.16 0 0 0 1.2 1.1h4.2a1.16 1.16 0 0 0 1.1-1.1M85.4 102.4a1.16 1.16 0 0 0 1.2 1.2h4.2a1.16 1.16 0 0 0 1.1-1.2M85.7 115.9h1.6M86.6 101.3a1.16 1.16 0 0 0-1.2 1.1M86.6 101.3h4.2M88.9 115.9h8.2M90.8 101.3a1.16 1.16 0 0 1 1.1 1.1M91.9 117.8a1.16 1.16 0 0 0-1.1-1.1h-4.2a1.16 1.16 0 0 0-1.2 1.1"/>
<path d="M91.9 114a1.19 1.19 0 0 0-1.1-1.2l-4.2 .1a1.16 1.16 0 0 0-1.2 1.1M91.9 110.2a1.19 1.19 0 0 0-1.1-1.2h-4.2a1.16 1.16 0 0 0-1.2 1.2M91.9 114a1.16 1.16 0 0 1-1.1 1.1h-4.2a1.16 1.16 0 0 1-1.2-1.1M91.9 106.3a1.16 1.16 0 0 1-1.1 1.1h-4.2a1.16 1.16 0 0 1-1.2-1.1M91.9 117.8h.1M91.9 114h.1M91.9 110.2h.1M91.9 106.3h.1M91.9 102.4h.1M94.3 102.3h27.3v27.3h-27.3zM123.9 117.8h.1M123.9 114h.1"/>
<path d="M123.9 110.2h.1M123.9 106.3h.1M123.9 102.4h.1M124 102.4a1.16 1.16 0 0 0 1.1 1.2h4.2a1.16 1.16 0 0 0 1.2-1.2M124 110.2a1.16 1.16 0 0 0 1.1 1.1h4.2a1.16 1.16 0 0 0 1.2-1.1M124 117.8a1.19 1.19 0 0 0 1.1 1.2h4.2a1.16 1.16 0 0 0 1.2-1.2M124 106.3a1.16 1.16 0 0 1 1.1-1.1l4.2-.1a1.19 1.19 0 0 1 1.2 1.2M125.1 101.3a1.16 1.16 0 0 0-1.1 1.1M125.1 101.3h4.2M129.3 101.3a1.16 1.16 0 0 1 1.2 1.1M130.5 110.2a1.19 1.19 0 0 0-1.2-1.2h-4.2a1.16 1.16 0 0 0-1.1 1.2M130.5 114a1.19 1.19 0 0 0-1.2-1.2l-4.2 .1a1.16 1.16 0 0 0-1.1 1.1"/>
<path d="M130.5 117.8a1.16 1.16 0 0 0-1.2-1.1h-4.2a1.16 1.16 0 0 0-1.1 1.1M130.5 117.8h.1M130.5 114h.1M130.5 110.2h.1M130.5 106.3h.1M130.5 102.4h.1M130.5 106.3a1.16 1.16 0 0 1-1.2 1.1h-4.2a1.16 1.16 0 0 1-1.1-1.1M130.5 114a1.16 1.16 0 0 1-1.2 1.1h-4.2a1.16 1.16 0 0 1-1.1-1.1M59.2 135.1h7.3M64.8 129.6h27.9M68.1 135.1h1.6M71.3 135.1h9.5"/>
<path d="M75.9 125.1h8.2M77.5 128.3v3.2M82.4 135.1h1.6M85.4 129.4h.1M85.4 125.5h.1M85.4 121.7h.1M85.4 125.5a1.19 1.19 0 0 0 1.2 1.2h4.2a1.16 1.16 0 0 0 1.1-1.2M85.4 121.7a1.16 1.16 0 0 0 1.2 1.1M85.6 135.1h7.2M85.7 125.1h1.6M86.6 122.9h4.2M88.9 125.1h8.2"/>
<path d="M91.9 129.4a1.16 1.16 0 0 0-1.1-1.2h-4.2a1.16 1.16 0 0 0-1.2 1.2M91.9 125.5a1.16 1.16 0 0 0-1.1-1.1h-4.2a1.16 1.16 0 0 0-1.2 1.1M91.9 121.7a1.16 1.16 0 0 0-1.1-1.2h-4.2a1.16 1.16 0 0 0-1.2 1.2M91.9 129.4a1.16 1.16 0 0 1-1.1 1.1l-4.2 .1a1.19 1.19 0 0 1-1.2-1.2M91.9 121.7a1.16 1.16 0 0 1-1.1 1.1M91.9 129.4h.1M91.9 125.5h.1M91.9 121.7h.1M94.4 131.9a1.16 1.16 0 0 1 1.2 1.2M94.4 131.9a1.16 1.16 0 0 0-1.1 1.2v4.2a1.16 1.16 0 0 0 1.1 1.1M94.4 131.9h.1M94.4 138.5h.1"/>
<path d="M95.6 137.3a1.16 1.16 0 0 1-1.2 1.1M95.6 133.1v4.2M98.3 131.9a1.16 1.16 0 0 1 1.1 1.2M98.3 131.9a1.16 1.16 0 0 0-1.1 1.2v4.2a1.16 1.16 0 0 0 1.1 1.1M98.3 131.9h.1M98.3 138.5h.1M99.4 137.3a1.16 1.16 0 0 1-1.1 1.1M99.5 133.1v4.2M102.2 131.9a1.16 1.16 0 0 1 1.1 1.2v4.2a1.19 1.19 0 0 1-1.1 1.1M102.2 131.9a1.16 1.16 0 0 0-1.2 1.2v4.2a1.16 1.16 0 0 0 1.2 1.1M102.2 131.9h.1M102.2 138.5h.1"/>
<path d="M106 131.9a1.16 1.16 0 0 1 1.1 1.2l.1 4.2a1.19 1.19 0 0 1-1.2 1.1M106 131.9a1.16 1.16 0 0 0-1.1 1.2v4.2a1.16 1.16 0 0 0 1.1 1.1M106 131.9h.1M106 138.5h.1M109.9 131.9a1.16 1.16 0 0 0-1.2 1.2v4.2a1.16 1.16 0 0 0 1.2 1.1M109.9 131.9h.1M109.9 138.5h.1M109.9 131.9a1.16 1.16 0 0 1 1.1 1.2M111 137.3a1.16 1.16 0 0 1-1.1 1.1M111 133.1v4.2M113.7 131.9a1.16 1.16 0 0 1 1.2 1.2M113.7 131.9a1.16 1.16 0 0 0-1.1 1.2v4.2a1.16 1.16 0 0 0 1.1 1.1"/>
<path d="M113.7 131.9h.1M113.7 138.5h.1M114.9 137.3a1.16 1.16 0 0 1-1.2 1.1M114.9 133.1v4.2M117.6 131.9a1.16 1.16 0 0 0-1.2 1.2v4.2a1.16 1.16 0 0 0 1.2 1.1M117.6 131.9h.1M117.6 138.5h.1M117.6 131.9a1.16 1.16 0 0 1 1.1 1.2v4.2a1.19 1.19 0 0 1-1.1 1.1M121.4 131.9a1.16 1.16 0 0 1 1.2 1.2v4.2a1.19 1.19 0 0 1-1.2 1.1M121.4 131.9a1.16 1.16 0 0 0-1.1 1.2v4.2a1.16 1.16 0 0 0 1.1 1.1M121.4 131.9h.1M121.4 138.5h.1"/>
<path d="M123 131.9h28.1M123 138.4h22.5M123.2 129.6h27.9M123.9 129.4h.1M123.9 125.5h.1M123.9 121.7h.1M124 121.7a1.16 1.16 0 0 0 1.1 1.1M124 125.5a1.19 1.19 0 0 0 1.1 1.2h4.2a1.16 1.16 0 0 0 1.2-1.2M125.1 122.9h4.2M130.5 121.7a1.16 1.16 0 0 0-1.2-1.2h-4.2a1.16 1.16 0 0 0-1.1 1.2M130.5 125.5a1.16 1.16 0 0 0-1.2-1.1h-4.2a1.16 1.16 0 0 0-1.1 1.1M130.5 129.4a1.16 1.16 0 0 0-1.2-1.2h-4.2a1.16 1.16 0 0 0-1.1 1.2"/>
<path d="M130.5 129.4h.1M130.5 125.5h.1M130.5 121.7h.1M130.5 121.7a1.16 1.16 0 0 1-1.2 1.1M130.5 129.4a1.16 1.16 0 0 1-1.2 1.1l-4.2 .1a1.19 1.19 0 0 1-1.1-1.2M144 125.5v3.2M149.5 135.1v3.1M152.7 123.2h-3.2v3.2M84.3 149.8h3.7v4.3h-3.7zM88 151.9h3.3M94.5 140v4.6M94.5 146v1.5"/>
<path d="M94.5 148.9v4.6M98.3 140v4.6M98.3 146v1.5M98.3 148.9v4.6M101.5 151.9h3.1M113.9 151.9h3.2M120.2 140v13.5M122.6 140v13.5M125.7 151.9h3.2M133 142.9l5.8 6.9h2.8M144 141.6v3.2"/>
<circle cx="77.7" cy="99.7" r="2.01"/>
<circle cx="98.7" cy="115.9" r="1.27"/>
<circle cx="98.7" cy="106.7" r="1.27"/>
<circle cx="107.9" cy="115.9" r="1.27"/>
<circle cx="107.9" cy="106.7" r="1.27"/>
<circle cx="117.2" cy="115.9" r="1.27"/>
<circle cx="117.2" cy="106.7" r="1.27"/>
<circle cx="98.7" cy="125.2" r="1.27"/>
<circle cx="107.9" cy="125.2" r="1.27"/>
<circle cx="117.2" cy="125.2" r="1.27"/>
</g>
<g fill="none" stroke="#000" stroke-width=".36">
<path d="M56.4 179.2h103M56.4 175.3h103v46.6h-103zM111.8 175.3v46.6M127.7 179.2v3.9M143.6 179.2v3.9M56.4 183.1h103M56.4 190.8h103M56.4 186.9h103M56.4 194.7h103M56.4 198.6h103M102.7 183.1v38.8M127.7 186.9v35"/>
<path d="M143.6 186.9v35M56.4 202.5h103M56.4 206.4h103M56.4 214.2h103M56.4 210.3h103M56.4 218h103"/>
</g>
<g fill="#000">
<path d="M88.7 68.8l3.2-.6v1.1zM94.3 74.3l3.1-.5v1.1zM118.4 73.8l3.2 .5-3.2 .6zM124 68.2l3.2 .6-3.2 .5zM60.8 96.6l.5 3.2h-1zM76.9 97.8l1.8 .1zM76.9 97.8h1.6zM77 97.7l1.5 .1zM77 97.7h1.3zM77.3 97.7h1zM77.3 97.7h.9zM77.4 97.6l.8 .1z"/>
<path d="M77.4 97.6h.5zM83.4 91.4l.8 7.8h-.8zM83.4 91.4h7.8l-7 .8zM83.4 91.4l.8 .8v7zM84.2 92.2l7-.8v.8zM104.8 84.9l3.1 .5-3.1 .6zM117.3 85.4l3.2-.5v1.1zM124.6 91.4h7.8l-7.8 .8zM124.6 92.2l7.8-.8-.7 .8zM131.7 92.2l.7 7h-.7zM131.7 92.2l.7-.8v7.8zM66.4 102.2l.5 3.2h-1.1z"/>
<path d="M76.7 101.4l1.8 .1zM76.9 101.5l1.4 .1zM76.9 101.5h1.6zM76.9 112.7h1.1l-.5 3.2zM77 101.6h1.2zM77 101.6h1.3zM77.3 101.6l.6 .1zM77.3 101.6h.9zM77.4 101.7h.5zM120 103l.7 .8-2.6 1.8zM60.3 132h1l-.5 3.1zM65.8 126.4h1.1l-.5 3.2z"/>
<path d="M77.5 125.1l.5 3.2h-1.1zM83.4 132.6h.8v7zM84.2 139.6h7l-7.8 .8zM131.7 132.6l.7 7.8-.7-.8zM124.6 139.6h7.1l-7.1 .8zM131.7 132.6h.7v7.8zM143.4 128.7h1.1l-.5 3.2zM149.5 131.9l.6 3.2h-1.1zM149 126.4h1.1l-.6 3.2zM83.4 132.6l.8 7-.8 .8zM83.4 140.4l7.8-.8v.8zM91.3 151.4l3.2 .5-3.2 .5z"/>
<path d="M98.3 151.9l3.2-.5v1zM117.1 151.4l3.1 .5-3.1 .5zM122.6 151.9l3.1-.5v1zM124.6 140.4l7.1-.8 .7 .8zM131 140.4l2.4 2.1-.8 .7zM144 138.4l.5 3.2h-1.1z"/>
</g>
<g fill="none" stroke="#000" stroke-width=".2">
<path d="M26 50.8v9.7M189.9 50.8v9.7M189.9 50.9h-164M25.9 60.4h164M75.7 99.4h4M75.7 99.6h4M75.7 99.7h4M75.7 99.9h4M75.7 99.2h4M75.7 99h3.9M75.8 98.8h3.8M75.9 98.6h3.6"/>
<path d="M76 98.5h3.4M76.1 98.3h3.2M76.2 98.2h3M76.4 98.1h2.6M76.5 97.9h2.4M76.7 97.8h2M75.7 100.1h4M75.7 100.3h3.9M75.8 100.5h3.8M75.9 100.7h3.6M76 100.8h3.4M76.1 101h3.2"/>
<path d="M76.2 101.1h3M76.4 101.2h2.6M76.5 101.4h2.4M76.7 101.5h2"/>
</g>
<g font-size="3.9">
<text x="26.4" y="43.5">32-Lead Very, Very Thin Plastic Quad Flat, No Lead Package (4P) - 5x5 mm Body</text>
<text x="26.4" y="48.1">[WQFN]; Supertex Legacy Package K7</text>
<text x="76.5" y="171.2">RECOMMENDED LAND PATTERN</text>
</g>
<g font-size="3.2">
<text x="28.4" y="54.7">Note:</text>
<text x="41.1" y="58.3">http://www.microchip.com/packaging</text>
<text x="41.1" y="54.7">For the most current package drawings, please see the Microchip Packaging Specification located at</text>
<text x="106.1" y="69.9">C1</text>
<text x="106.1" y="75.5">X2</text>
<text x="110.4" y="86.6">EV</text>
<text x="90.1" y="90.6">32</text>
<text x="81.7" y="101.6">1</text>
<text x="139.8" y="100.8">ØV</text>
<text x="81.7" y="107">2</text>
<text x="58.8" y="117">C2 Y2</text>
<text x="75.2" y="121.7">EV</text>
<text x="154.3" y="124.4">G1</text>
<text x="142.3" y="136.3">Y1</text>
<text x="85" y="153.1">E</text>
<text x="130.7" y="153.1">X1</text>
<text x="143.3" y="151">SILK SCREEN</text>
</g>
<g font-size="2.9">
<text x="104.3" y="178.3">Units</text>
<text x="126" y="178.3">MILLIMETERS</text>
<text x="89" y="182.2">Dimension Limits</text>
<text x="117.1" y="182.2">MIN</text>
<text x="132.3" y="182.2">NOM</text>
<text x="148.4" y="182.2">MAX</text>
<text x="57.3" y="189.9">Optional Center Pad Width</text>
<text x="57.3" y="186">Contact Pitch</text>
<text x="105.5" y="189.9">X2</text>
<text x="106.3" y="186">E</text>
<text x="129.5" y="186">0.50 BSC</text>
<text x="148.7" y="189.9">3.55</text>
<text x="57.3" y="193.8">Optional Center Pad Length</text>
<text x="57.3" y="197.7">Contact Pad Spacing</text>
<text x="105.4" y="197.7">C1</text>
<text x="105.5" y="193.8">Y2</text>
<text x="132.8" y="197.7">5.00</text>
<text x="148.7" y="193.8">3.55</text>
<text x="57.3" y="201.6">Contact Pad Spacing</text>
<text x="105.4" y="201.6">C2</text>
<text x="132.8" y="201.6">5.00</text>
<text x="57.3" y="209.4">Contact Pad Length (X32)</text>
<text x="57.3" y="205.5">Contact Pad Width (X32)</text>
<text x="105.5" y="209.4">Y1</text>
<text x="105.5" y="205.5">X1</text>
<text x="148.7" y="209.4">0.85</text>
<text x="148.7" y="205.5">0.30</text>
<text x="57.3" y="213.2">Contact Pad to Center Pad (X32)</text>
<text x="105.3" y="213.2">G1</text>
<text x="116.9" y="213.2">0.20</text>
<text x="57.3" y="217.1">Thermal Via Diameter</text>
<text x="57.3" y="221">Thermal Via Pitch</text>
<text x="105.3" y="221">EV</text>
<text x="106.3" y="217.1">V</text>
<text x="132.8" y="217.1">0.33</text>
<text x="132.8" y="221">1.20</text>
<text x="34" y="228.3">Notes:</text>
<text x="34" y="232.9">1. Dimensioning and tolerancing per ASME Y14.5M</text>
<text x="43.6" y="237">BSC: Basic Dimension. Theoretically exact value shown without tolerances.</text>
<text x="34" y="241">2. For best soldering results, thermal vias, if used, should be filled or tented to avoid solder loss during</text>
<text x="38.1" y="244.3">reflow process</text>
<text x="125.6" y="251.7">Microchip Technology Drawing C04-2304A</text>
<text x="26.6" y="261.3">© 2021 Microchip Technology Inc.</text>
</g>
</svg>
